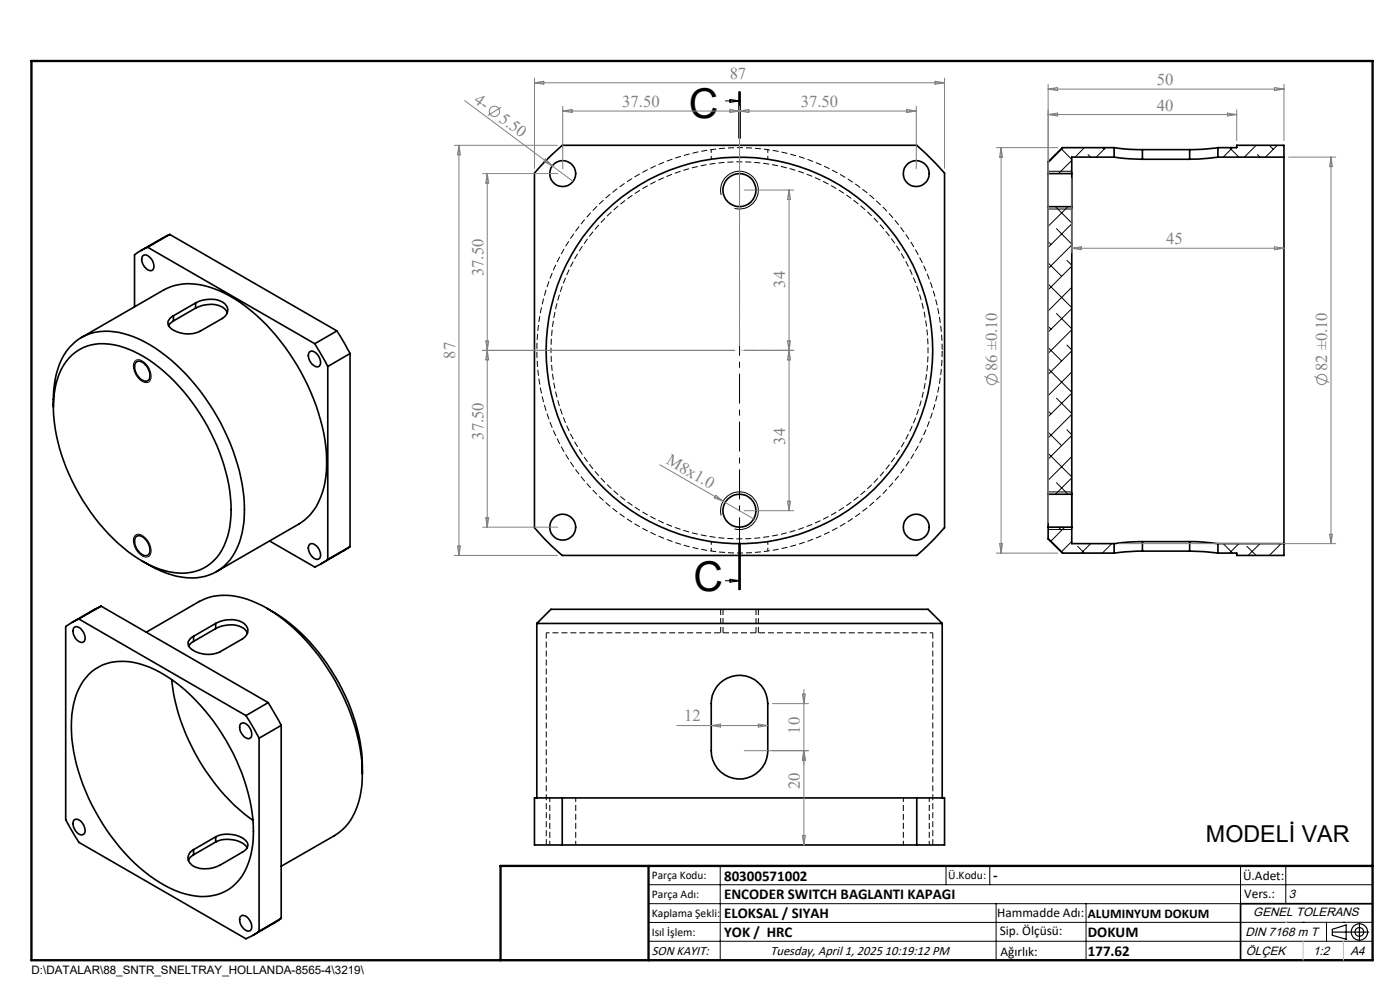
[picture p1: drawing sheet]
<svg xmlns="http://www.w3.org/2000/svg" width="297mm" height="210mm" viewBox="0 0 297 210" stroke-linecap="round" stroke-linejoin="round" font-family="sans-serif">
<path d="M199.9 74.3a43 43 0 0 1-63.8 37.6 43 43 0 0 1-2.1-74 43 43 0 0 1 65.8 34l.1 2.4" fill="none" stroke="#000" stroke-width=".21" stroke-dasharray="1.3 .6" stroke-dashoffset="-.1" stroke-linecap="butt"/>
<path d="M150.9 33.8v-2.1M162.9 33.8v-2.1M150.9 116.9v-2M162.9 116.9v-2M197.9 134.2h-82" fill="none" stroke="#000" stroke-width=".21" stroke-dasharray="1.3 .6" stroke-dashoffset=".6" stroke-linecap="butt"/>
<path d="M116.9 74.3a40 40 0 0 1 59.3-35 40 40 0 0 1 2 68.9 40 40 0 0 1-61.2-31.6l-.1-2.3" fill="none" stroke="#000" stroke-width=".21" stroke-dasharray="1.3 .6" stroke-dashoffset=".7" stroke-linecap="butt"/>
<g fill="none" stroke="#000" stroke-width=".35">
<path d="M115.5 34.4l3.8-3.6h75.2l3 2.9 2.9 3v75.2l-2.9 3.1-3 2.8h-75.2a49.8 49.8 0 0 1-5.9-5.9v-75.2zM222.4 36.8v7M222.4 36.8h5M227.4 36.8v7M236.4 33.3l3.1 .4 2.9 .1M236.4 31.3l3.1 .4h2.9M236.4 33.3h-9v3.5M236.4 31.3v2M236.4 31.3h-11l-3 3v2.5M242.4 33.8h10M242.4 31.7v2.1M242.4 31.7h10"/>
<path d="M252.4 31.7v2.1M258.4 33.3l-6 .5M258.4 31.3l-3.4 .4h-2.6M258.4 31.3h4v-.5h10v2.5M258.4 33.3h14M258.4 31.3v2M272.4 33.3v82M30.3 54.2a1.64 1.64 0 0 1 2.1 1.2l.2 .8a.89 .89 0 0 1-.3 1.1 .89 .89 0 0 1-1.2-.3 2.3 2.3 0 0 1-.8-2.8zM31.3 52.4l-2.8 1.6v11.1M31.3 52.4l35.5 20.5M36 49.7l-6.1 3.5M36 49.7l35.5 20.5"/>
<path d="M36 49.7l-4.7 2.7M222.4 43.8h5M222.4 43.8v61M227.4 43.8v61M14.7 75.9a10.1 10.1 0 0 1 10.4-2.6 27.1 27.1 0 0 1 12.7 8.5 42.7 42.7 0 0 1 11.2 25 16.7 16.7 0 0 1-3 11.4 10.1 10.1 0 0 1-11.3 2.8 30 30 0 0 1-14.6-11.1 40.6 40.6 0 0 1-8.8-24.1 15.1 15.1 0 0 1 3.4-9.9zM17.3 71.6l17.4-10.1a13 13 0 0 1 11.8 .2 39 39 0 0 1 16.6 15.9 41.9 41.9 0 0 1 6.2 21.1 15 15 0 0 1-4.7 11.6l-1.2 .9-17.5 10M28.8 76.9a1.29 1.29 0 0 1 2 .5 2.77 2.77 0 0 1 .7 3.2 1.6 1.6 0 0 1-2.2-.8 2.59 2.59 0 0 1-.5-2.9zM36.8 68.1l-.8 .6-.2 .4M36.8 67v1.1M41.5 64.3a6 6 0 0 1 6.2 .1 1.87 1.87 0 0 1-.5 3.1l-4.8 2.8a5.9 5.9 0 0 1-6.5-1 1.35 1.35 0 0 1 .4-2l.5-.3M41.5 65.4a6 6 0 0 1 6.2 .1l.5 .8M41.5 64.3l-4.7 2.7"/>
<path d="M41.5 65.4l-4.7 2.7M41.5 64.3v1.1M65.7 74.6a1.35 1.35 0 0 1 1.8 .9 1.56 1.56 0 0 1 0 2.3 2.29 2.29 0 0 1-2.1-2.7zM66.8 72.9l2.7 4.8M69.5 77.7v41M71.5 70.2l2.8 4.8M71.5 70.2l-4.7 2.7M74.3 75l-4.8 2.7M74.3 75v40.9M11.3 86.4a18.2 18.2 0 0 1 3.4-12.6 10.6 10.6 0 0 1 10.5-3.3 29.3 29.3 0 0 1 15.4 10.1 44.4 44.4 0 0 1 11.3 27.5 16.5 16.5 0 0 1-3.7 11.3 10.7 10.7 0 0 1-10.8 2.8l-3.3-1.1-3.9-2.1M28.8 113.9l.5-.2a2.7 2.7 0 0 1 2.4 2.2l.1 .4a1.06 1.06 0 0 1-.3 1.3 1.06 1.06 0 0 1-1.3 0 3.1 3.1 0 0 1-1.4-3.7zM57.2 114.8l9.6 5.5 2.7-1.6"/>
<path d="M65.7 115.5a1.64 1.64 0 0 1 2 1.1l.3 .8a.9 .9 0 0 1-.4 1.2 .9 .9 0 0 1-1.2-.3 2.33 2.33 0 0 1-.7-2.8zM74.3 115.9l-6.1 3.6M74.3 115.9l-4.8 2.8M222.4 104.8v7M222.4 111.8v2.5l3 3h11M222.4 104.8h5M222.4 111.8h5M227.4 104.8v7M227.4 111.8v3.5h9M236.4 115.3v2M242.4 114.9l-2.7 .1-3.3 .3M242.4 116.9l-6 .4"/>
<path d="M242.4 114.9h10M242.4 114.9v2M242.4 116.9h10M252.4 114.9l6 .4M252.4 116.9l6 .4M252.4 114.9v2M258.4 115.3h14M258.4 115.3v2M272.4 115.3v2.5h-10v-.5h-4M15.6 133.3a1.23 1.23 0 0 1 2 .6 1.56 1.56 0 0 1 0 2.3 2.3 2.3 0 0 1-2-2.9zM16.7 131.3l-2.8 1.6v40.9l1 1.9 1.8 3 35.5 20.4 2.8-1.6M16.7 131.3l35.5 20.5"/>
<path d="M21.4 128.6l-6.1 3.4M21.4 128.6l-4.7 2.7M21.4 128.6l35.5 20.4M31 134.1l11.3-6.5a12.9 12.9 0 0 1 11.2-.1 34.6 34.6 0 0 1 14.1 11.5 43.9 43.9 0 0 1 9.3 25.1M41.1 136.1l-.5 .2-.6 .7M41.1 135v1.1M45.8 133.3a6 6 0 0 1 6.2 .2l.5 .8M45.8 132.2a6 6 0 0 1 6.2 .2 1.87 1.87 0 0 1-.6 3.1l-4.7 2.7a5.9 5.9 0 0 1-6.5-.9 1.35 1.35 0 0 1 .4-2.1l.5-.2M45.8 133.3l-4.7 2.8M45.8 132.2l-4.7 2.8M45.8 132.2v1.1M56.6 129a39.1 39.1 0 0 1 16.6 18.5 35.9 35.9 0 0 1 3.7 16.6"/>
<path d="M113.9 132.2l3-3h80l3 3M113.9 132.2h86M113.9 132.2v37.1M199.9 132.2v37.1M18.8 143.1a10.6 10.6 0 0 1 10.7-2.3 30.6 30.6 0 0 1 14.9 11.1 41.6 41.6 0 0 1 9.4 24.5 15.6 15.6 0 0 1-3.7 11 10.6 10.6 0 0 1-10.7 2.2 30.6 30.6 0 0 1-14.9-11 41.6 41.6 0 0 1-9.4-24.6 15.6 15.6 0 0 1 3.7-10.9zM36.4 144.2a43.8 43.8 0 0 0 17.3 29.8M51.1 153.5a1.59 1.59 0 0 1 2 1.1l.3 .8a.89 .89 0 0 1-.4 1.2 .89 .89 0 0 1-1.2-.3 2.23 2.23 0 0 1-.7-2.8zM52.2 151.8l2.8 4.8M55 156.6v40.9M56.9 149l2.8 4.9M56.9 149l-4.7 2.8M59.7 153.9l-4.7 2.7"/>
<path d="M59.7 153.9v40.9M152.6 145a6 6 0 0 1 6.6-1.3 6 6 0 0 1 3.7 5.6v9.9a6 6 0 0 1-6 6.1 6 6 0 0 1-6-6.1v-9.9a5.7 5.7 0 0 1 1.7-4.3zM15.8 173.9a1.62 1.62 0 0 1 2 1.2l.2 .7a.9 .9 0 0 1-.3 1.2 .9 .9 0 0 1-1.2-.3 2.26 2.26 0 0 1-.7-2.8zM45.8 177.5a5.9 5.9 0 0 1 6.6 1.1 1.49 1.49 0 0 1-1 2.2l-4.7 2.7a6.2 6.2 0 0 1-6 0 1.86 1.86 0 0 1-.8-1.7 1.86 1.86 0 0 1 1.2-1.6M45.8 178.6a5.9 5.9 0 0 1 6.6 1.1v.1M45.8 177.5l-4.7 2.7M45.8 178.6l-4.7 2.7M45.8 177.5v1.1M76.9 164.1a16.7 16.7 0 0 1-3.7 11.4l-2.3 1.8-11.2 6.5M119.3 169.3h-5.9v9.9h5.9M119.3 169.3v9.9M119.3 179.2h75.2"/>
<path d="M119.3 169.3h75.2M194.5 169.3h5.9v9.9h-5.9M194.5 169.3v9.9M41.1 181.3a2.07 2.07 0 0 0-1.1 1.2M41.1 180.2v1.1M50.9 194.5a1.23 1.23 0 0 1 2 .6 1.56 1.56 0 0 1 0 2.4 2.3 2.3 0 0 1-2-2.7zM59.7 194.8l-6.1 3.6M59.7 194.8l-4.7 2.7M291.2 191.7h-28v12"/>
<circle cx="119.4" cy="36.8" r="2.76"/>
<circle cx="194.4" cy="36.8" r="2.76"/>
<circle cx="156.9" cy="40.3" r="3.5"/>
<circle cx="156.9" cy="74.3" r="41"/>
<circle cx="119.4" cy="111.8" r="2.76"/>
<circle cx="156.9" cy="108.3" r="3.5"/>
<circle cx="194.4" cy="111.8" r="2.76"/>
</g>
<g fill="none" stroke="#000" stroke-width=".21">
<path d="M156.7 19.4v10M156.9 19.4v10M157.1 19.4v10M153.9 21.4h3M154.9 21.1l2 .3-2 .3zM222.4 36.3h5M222.9 33.8l.1 .1M225.1 31.6l2.3 2.2M225.6 31.3l-3.2 3.2M227.4 34l-2.9 2.8M230 31.3l-1.9 2M230.8 32.8l.6 .5"/>
<path d="M233.9 31.3l.3 .4M234.6 31.3l-2 2M260.8 31.3l2 2M261.5 31.3l-2 2M266.5 30.8l-2.5 2.5M266.8 32.8l.5 .5M269.3 30.8l.8 .9M271 30.8l-2.5 2.5M153 41.4a4 4 0 0 1 3.5-5.1 4 4 0 0 1 4.4 4.4 4 4 0 0 1-5.1 3.5M222.4 55.8l2.8 2.8M222.4 51.3l.6 .6M222.4 44.3h5"/>
<path d="M223.9 43.8l3.5 3.5M224.1 48.5l3.3 3.3M226.3 55.2l1.1 1.1M226.6 43.8l-4.2 4.2M227.4 47.5l-5 5M227.4 52l-5 5M227.4 56.5l-5 5M28.6 76.7a1.4 1.4 0 0 1 2.1 .2 3.5 3.5 0 0 1 1.1 3.9 1.62 1.62 0 0 1-2.4-.6 3.4 3.4 0 0 1-.8-3.5zM222.4 78.2l5 5M222.4 73.7l2.8 2.9M222.4 69.2l.6 .6M222.4 60.2l5 5.1"/>
<path d="M224.1 66.5l3.3 3.2M226.3 73.2l1.1 1M227.4 74.4l-5 5M227.4 61l-5 5M227.4 65.5l-5 4.9M227.4 69.9l-5 5.1M227.4 78.9l-5 5M222.4 96.2l5 5M222.4 91.7l2.8 2.8M222.4 87.2l.6 .6M224.1 84.4l3.3 3.3M226.3 91.2l1.1 1"/>
<path d="M227.4 83.4l-5 5M227.4 87.9l-5 5M227.4 92.4l-5 5M227.4 96.9l-5 5M28.6 113.7a1.62 1.62 0 0 1 2.4 .6 2.85 2.85 0 0 1 .6 3.7l-.3 .1a2.83 2.83 0 0 1-2.7-2.1l-.3-1.3zM153 109.4a4 4 0 0 1 3.6-5 4 4 0 0 1 4.3 4.3 4 4 0 0 1-5.1 3.5M156.7 115.2v10M156.9 115.2v10M157.1 115.2v10zM222.4 114.2l3.2 3.1M222.4 104.3h5M222.4 112.3h5"/>
<path d="M224.1 102.4l2.5 2.4M224.5 111.8l.7 .7M225.9 111.8l-3 3.1M227.4 114.9l-2.3 2.2M227.4 101.4l-3.5 3.4M228.6 115.9l1.4 1.4M231.4 115.3l-2 2M235.9 115.3l-2 2M259.5 115.3l2 2M262.8 115.3l-2 2M264.5 115.9l2 1.9M267.3 115.3l-2.5 2.5"/>
<path d="M271.8 115.3l-2.5 2.5M153.9 123.2h3M154.9 122.9l2 .3-2 .3zM137.6 187.7h153.6M137.6 191.7h153.6M137.6 199.7h153.6M152.8 183.7v20M200.7 183.7v4M210 183.7v4M211.3 191.7v12M230.4 191.7v12M263.2 183.7v20"/>
<path d="M272.8 183.7v8M276.4 195.6h.1M281.4 195.6v4.1M285 195.6h.1M291.2 195.6l-153.6 .1"/>
</g>
<path d="M115.9 134.2v45M152.9 129.2v5M153.4 129.2v5M160.4 134.2v-5M160.9 134.2v-5M197.9 179.2v-45" fill="none" stroke="#000" stroke-width=".21" stroke-dasharray="1.3 .6" stroke-linecap="butt"/>
<path d="M116.6 169.2v10M122.1 179.2v-10M191.6 169.2v10M197.1 179.2v-10" fill="none" stroke="#000" stroke-width=".21" stroke-dasharray="1.3 .6" stroke-dashoffset=".4" stroke-linecap="butt"/>
<g fill="none" stroke="#808080" stroke-width=".21">
<path d="M113.4 16.6v19.1M113.4 17.6h87M113.4 17.6l2-.4v.7zM198.4 17.2l2 .4-2 .3zM200.4 16.6v19.1M222.4 17.9v92.9M222.4 18.9h50M222.4 18.9l2-.4v.7zM270.4 18.5l2 .4-2 .3zM272.4 17.9v11.9M96.4 30.8h21.9M97.4 30.8v87"/>
<path d="M97.4 30.8l.3 2h-.7zM98.6 21.3l23 17.2M102.4 36.8h16M103.4 36.8v75M103.4 36.8l.3 2h-.7zM106.3 22.7l-2.8 1.8M115.7 33.7l1.5 1.5-1.8-1zM119.4 22.5v13.3M119.4 23.6h75M119.4 23.6l2-.4v.7zM154.9 23.2l2 .4-2 .3zM156.9 22.5v50.8"/>
<path d="M156.9 23.6l2-.4v.7zM192.4 23.2l2 .4-2 .3zM194.4 22.5v13.3M211.4 31.3h13M212.4 31.3v86M212.4 31.3l.3 2h-.6zM222.4 24.3l2-.3v.6zM222.4 24.3h40M227.4 37.8v15.8M260.4 24l2 .3-2 .3zM262.4 23.3v6.5M273.4 33.3h10"/>
<path d="M282.4 33.3v82M282.4 33.3l.3 2h-.7zM157.9 40.3h10.5M167.4 40.3v68M167.4 40.3l.3 2h-.7zM227.4 52.7h45M227.4 52.7l2-.4v.7zM270.4 52.3l2 .4-2 .3zM102.4 74.3h53.5M103 72.3h.7l-.3 2zM103.4 74.3l.3 2h-.7zM157.9 74.3h10.5"/>
<path d="M167 72.3h.7l-.3 2zM167.4 74.3l.3 2h-.7zM208.8 79.9l3.2 1.2M278.8 79.9l3.2 1.2M140 98.6l20.3 11.7M96.4 117.8h21.9M97 115.8h.7l-.3 2zM102.4 111.8h16M103 109.8h.7l-.3 2zM151.8 105l1.6 1.3-1.9-.7zM157.9 108.3h10.5M167 106.3h.7l-.3 2z"/>
<path d="M211.4 117.3h13M212.1 115.3h.6l-.3 2zM237.4 115.3h46M282 113.3h.7l-.3 2zM143.5 153.9h19.4M150.9 153.9l2-.3v.6zM157.9 159.2h13.6M160.9 153.6l2 .3-2 .3zM163.9 149.3h7.6M170.2 147.2h.7l-.4 2.1zM170.5 146.3v32.9M170.5 159.2l.4 2h-.7z"/>
<path d="M170.2 177.3h.7l-.4 1.9z"/>
<circle cx="104.9" cy="23.6" r="1.09"/>
<circle cx="210.4" cy="80.5" r="1.09"/>
<circle cx="280.4" cy="80.5" r="1.09"/>
</g>
<g fill="none" stroke="#000" stroke-width=".25">
<path d="M227.4 36.3v8M227.4 104.3v8M282.6 197.7h7.8M282.6 197.1l3-.9v3l-3-.8zM288.4 195.8v3.8M106.2 203.7h185"/>
<circle cx="288.4" cy="197.7" r="1.74"/>
<circle cx="288.4" cy="197.7" r=".93"/>
</g>
<path d="M156.9 19.4v105.8" fill="none" stroke="#000" stroke-width=".21" stroke-dasharray="6.3 1.3 1.3 1.3" stroke-dashoffset="1.1" stroke-linecap="butt"/>
<path d="M156.9 74.3h10.8" fill="none" stroke="#c0c0c0" stroke-width=".21" stroke-dasharray="15.2 1.3 1.3 1.3" stroke-dashoffset="11.8" stroke-linecap="butt"/>
<path d="M6.7 12.9h284.5v190.8h-284.5zM137.6 183.7v20M291.2 183.7h-185v20" fill="none" stroke="#000" stroke-width=".5"/>
<path d="M276.4 199.7v4M285 199.7v4" fill="none" stroke="#c0c0c0" stroke-width=".21"/>
<path d="M272.8 195.6h.1" fill="none" stroke="#c0c0c0" stroke-width=".25"/>
<g font-size="8.7">
<text x="146.1" y="25.1">C</text>
<text x="147.1" y="125.4">C</text>
</g>
<text font-size="4.9" x="255.8" y="178.6">MODELİ VAR</text>
<g font-size="3.5" fill="#808080">
<text x="154.8" y="16.7">87</text>
<text x="100.4" y="21.6" transform="rotate(37 100.4 21.6)">4-</text>
<text x="132" y="22.7">37.50</text>
<text x="169.9" y="22.7">37.50</text>
<text x="245.4" y="23.5">40</text>
<text x="245.4" y="18">50</text>
<text x="105.7" y="25.6" transform="rotate(37 105.7 25.6)">5.50</text>
<text x="247.4" y="51.8">45</text>
<text x="102.5" y="58.6" transform="rotate(-90 102.5 58.6)">37.50</text>
<text x="166.6" y="61" transform="rotate(-90 166.6 61)">34</text>
<text x="96.5" y="76.1" transform="rotate(-90 96.5 76.1)">87</text>
<text x="211.6" y="78.7" transform="rotate(-90 211.6 78.7)">86 ±0.10</text>
<text x="281.6" y="78.7" transform="rotate(-90 281.6 78.7)">82 ±0.10</text>
<text x="102.5" y="93.3" transform="rotate(-90 102.5 93.3)">37.50</text>
<text x="166.6" y="94.3" transform="rotate(-90 166.6 94.3)">34</text>
<text x="141.2" y="98.3" transform="rotate(30 141.2 98.3)">M8x1.0</text>
<text x="145.1" y="153">12</text>
<text x="169.7" y="155.6" transform="rotate(-90 169.7 155.6)">10</text>
<text x="169.7" y="167.4" transform="rotate(-90 169.7 167.4)">20</text>
</g>
<g font-size="3.2">
<text x="153.6" y="190.8">ENCODER SWITCH BAGLANTI KAPAGI</text>
<text x="153.6" y="186.8">80300571002</text>
<text x="210.7" y="186.6">-</text>
<text x="153.6" y="194.8">ELOKSAL / SIYAH</text>
<text x="153.6" y="198.8">YOK / HRC</text>
<text x="230.8" y="198.7">DOKUM</text>
<text x="230.8" y="202.8">177.62</text>
</g>
<g font-size="2.8">
<text x="263.7" y="186.7">Ü.Adet:</text>
<text x="263.9" y="190.5">Vers.:</text>
<text x="211.5" y="194.5">Hammadde Adı:</text>
<text x="230.8" y="194.7">ALUMINYUM DOKUM</text>
<text x="138.3" y="202.6">SON KAYIT:</text>
<text x="163.5" y="202.6">Tuesday, April 1, 2025 10:19:12 PM</text>
<text x="212.1" y="198.4">Sip. Ölçüsü:</text>
<text x="212.2" y="202.7">Ağırlık:</text>
</g>
<g font-size="2.6">
<text x="273.4" y="190.4">3</text>
<text x="265.9" y="194.4">GENEL TOLERANS</text>
<text x="264.2" y="198.5">DIN 7168 m T</text>
<text x="264.3" y="202.6">ÖLÇEK</text>
<text x="278.5" y="202.6">1:2</text>
<text x="286.5" y="202.6">A4</text>
</g>
<g font-size="2.5">
<text x="138.3" y="186.4">Parça Kodu:</text>
<text x="138.3" y="190.5">Parça Adı:</text>
<text x="201.2" y="186.5">Ü.Kodu:</text>
<text x="138.3" y="194.5">Kaplama Şekli:</text>
<text x="138.3" y="198.6">Isıl İşlem:</text>
<text x="6.7" y="206.7">D:\DATALAR\88_SNTR_SNELTRAY_HOLLANDA-8565-4\3219\</text>
</g>
</svg>
